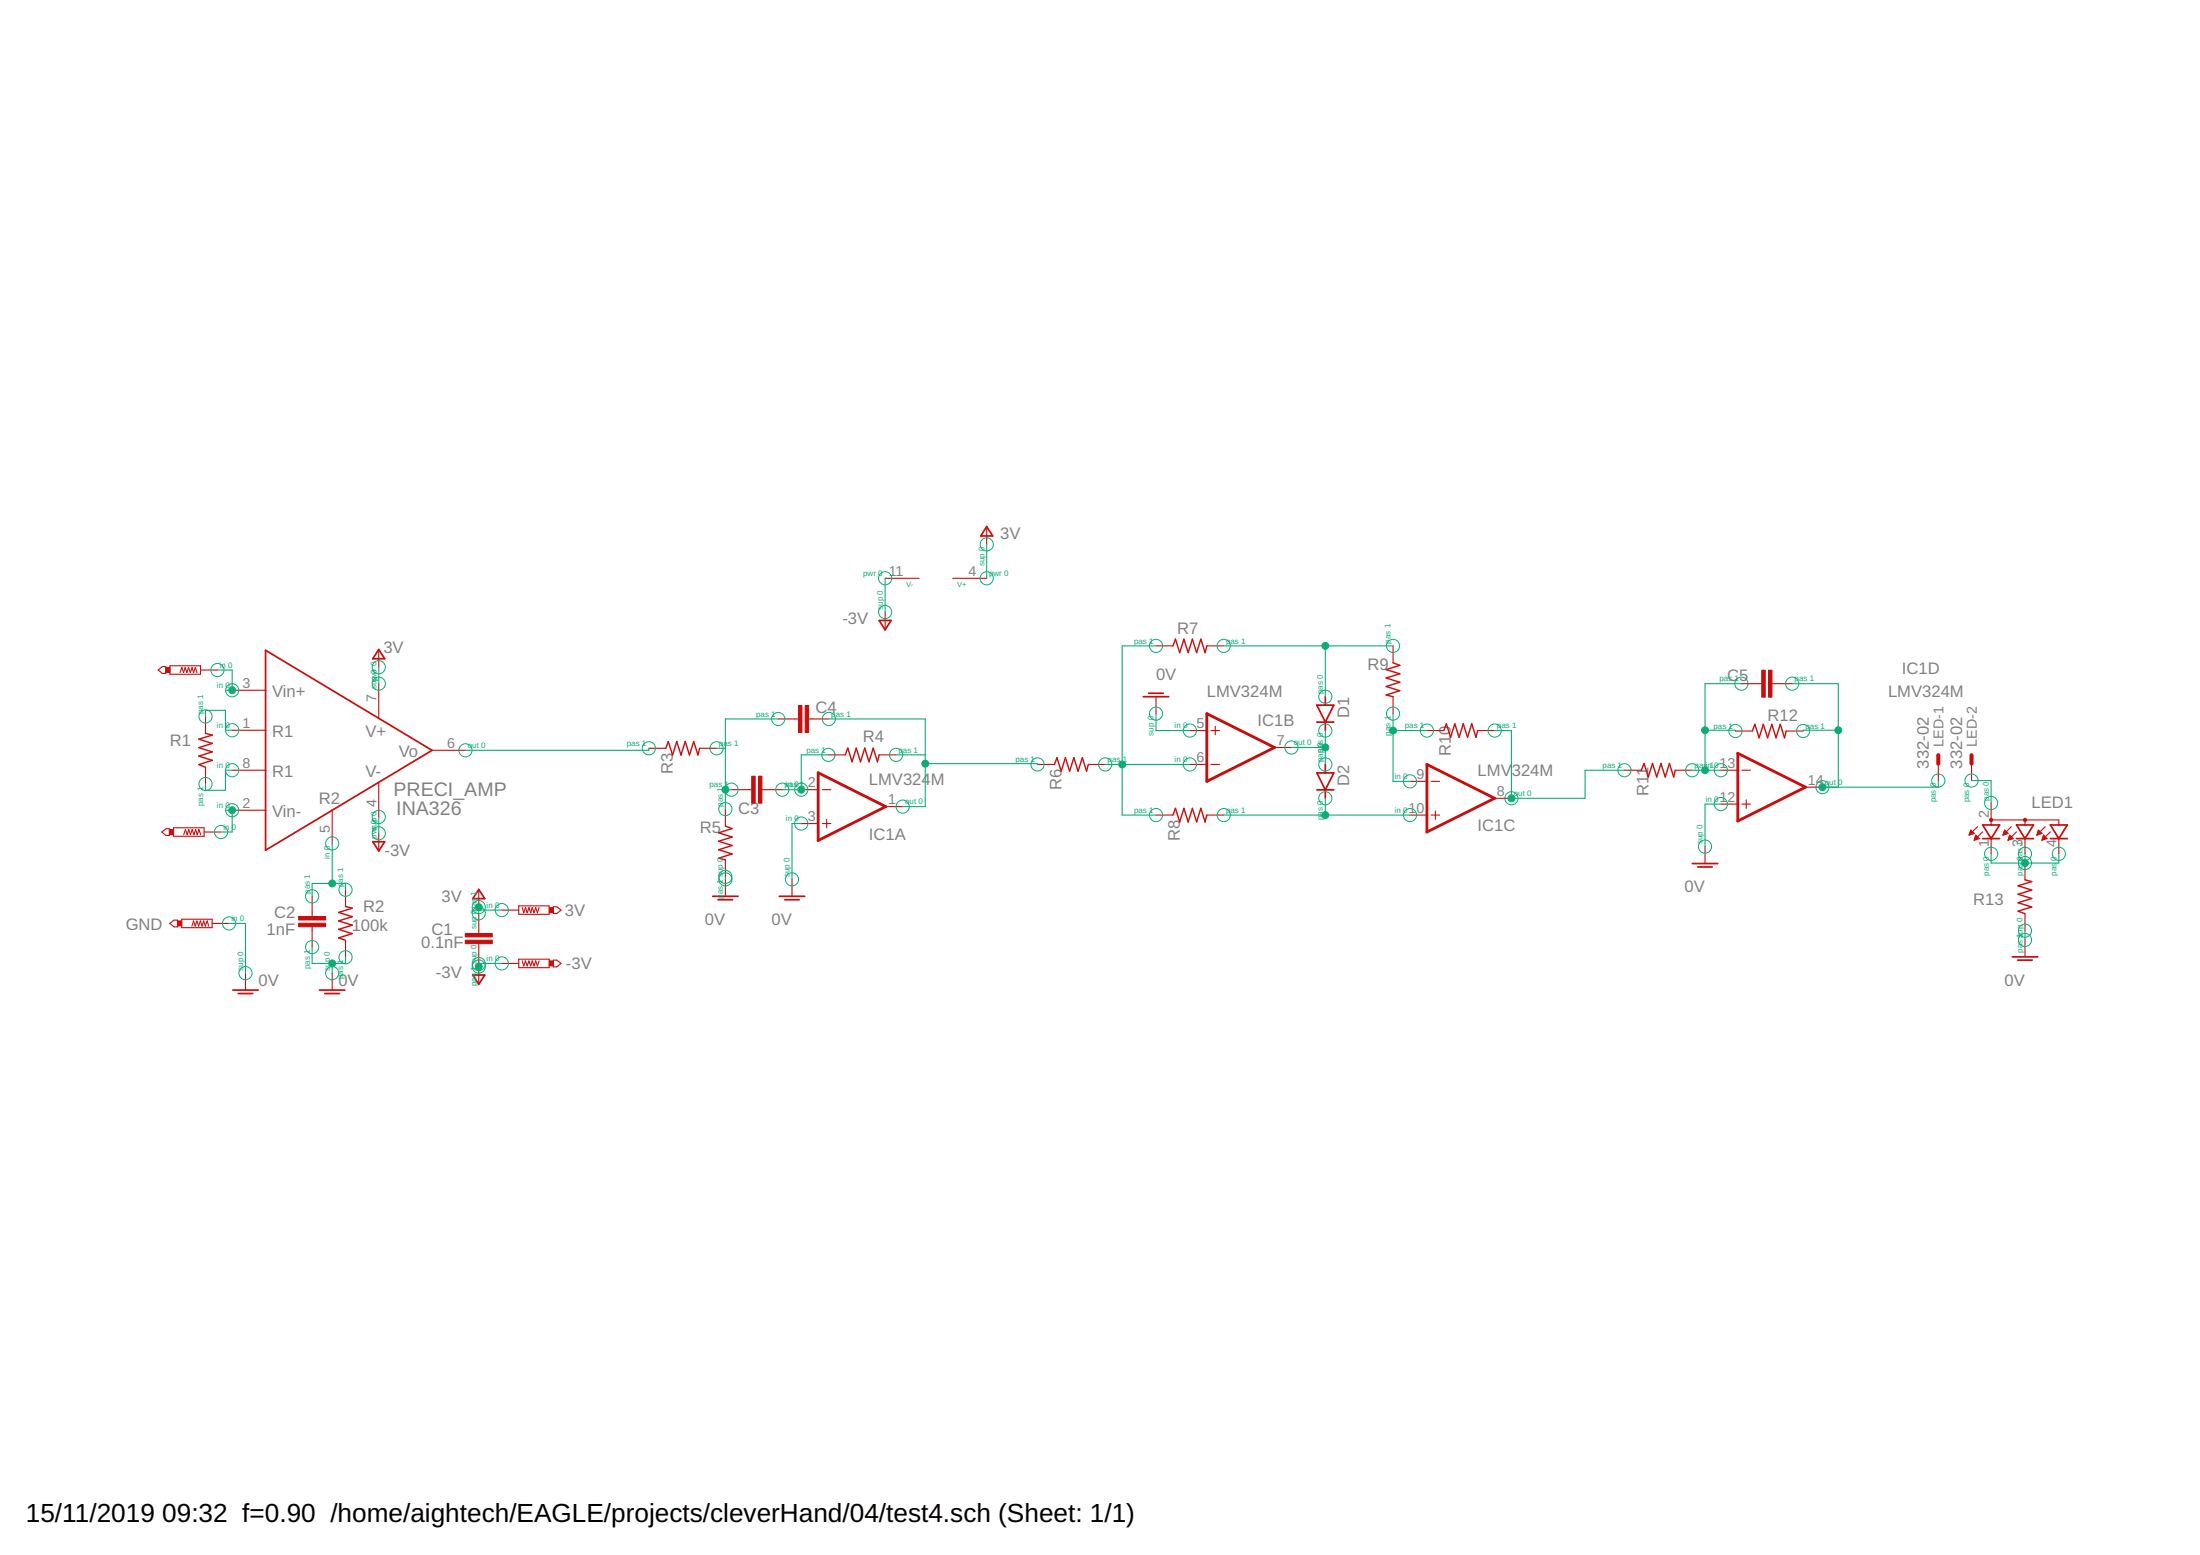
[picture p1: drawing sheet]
<svg xmlns="http://www.w3.org/2000/svg" width="297mm" height="210mm" viewBox="0 0 297 210" stroke-linecap="round" stroke-linejoin="round" font-family="sans-serif">
<g fill="none" stroke="#c90d0c" stroke-width=".15">
<path d="M119.5 78.1h4.6M128.7 78.1h4.5M133.2 71.2v2.3M21.4 90.4l.5-.4h.5v.9h-.5zM22.9 89.9h4.2v1.1h-4.2zM24.3 90.8l.3-.7 .2 .7 .2-.7 .2 .7 .3-.7 .2 .7 .2-.7 .2 .7 .3-.7 .2 .7M27.1 90.4h2.3M27.7 96.7v2.3M31.3 93.2h4.6M31.3 98.6h4.6M51.1 87.8v2.3M51.1 92.3v4.6"/>
<path d="M105.1 97h2.7M109.2 97h2.7M119.5 82.6v2.3M156.1 87.2h2.3M156.1 94v2.3M160.7 98.6h2.2M162.9 87.2h2.3M163.5 98.6h1.2M164.1 98v1.2M188.1 87.2v2.3M188.1 94v2.3M192.7 98.6h2.2"/>
<path d="M199.5 98.6h2.3M234.3 98.7h2.3M235.1 92.3h2.8M239.2 92.3h2.8M241.2 98.7h2.3M21.8 112.3l.6-.4h.5v.9h-.5zM23.4 111.7h4.2v1.2h-4.2zM24.8 112.7l.2-.7 .3 .7 .2-.7 .2 .7 .3-.7 .2 .7 .2-.7 .2 .7 .3-.7 .2 .7M27.6 112.3h2.2M27.7 103.6v2.2M31.3 104h4.6M31.3 109.4h4.6"/>
<path d="M44.9 109.3v4.6M51.1 105.7v4.6M51.1 112.5v2.3M58.3 101.3h4.5M87.6 101h2.3M94.5 101h2.3M97.9 109.2v2.3M97.9 116.1v2.3M97.9 118.7v2.3M98.8 106.6h2.7M102.9 106.6h2.7M106.9 118.7v2.3"/>
<path d="M108.2 111.2h2.3M108.2 106.6h2.3M111 111.2h1.2M111 106.6h1.2M111.6 110.6v1.1M111.8 101.9h2.3M118.7 101.9h2.3M119.6 108.9h2.3M140.1 103.2h2.3M146.9 103.2h2.3M156.1 110h2.3M160.7 103.2h2.2"/>
<path d="M162.9 110h2.3M163.5 103.2h1.2M172.1 100.9h2.3M190.4 110h2.3M190.4 105.5h2.3M193.2 110h1.2M193.2 105.5h1.2M193.8 109.5v1.1M201.8 107.8h2.3M219.3 104h2.3M226.2 104h2.3M230.2 114.3v2.3"/>
<path d="M232.3 104h2.3M232.3 108.5h2.3M235.2 104h1.1M235.2 108.5h1.1M235.8 108v1.1M243.8 106.3h2.3M261.7 103.1v2.3M265.9 112.7h.1M265.9 112.6h.5M266 112.5h.5M266 112.4h.4M266 112.2h.3"/>
<path d="M266.1 112.1h.1M266.1 112.1l.5 .4-.7 .2zM266.2 103.1v2.3M266.6 113.4h.1M266.6 113.3h.3M266.6 113.2h.6M266.7 113.1h.4M266.7 113h.3M266.7 112.9h.2M266.8 112.8h.1M266.8 112.7l.4 .5-.6 .2zM267 111.6l-.8 .8"/>
<path d="M267.7 112.3l-.8 .8M268.8 110.7h9.2v.7M268.8 108.4v3M268.8 113v2.3M270.4 112.7h.2M270.5 112.6h.4M270.5 112.5h.6M270.6 112.4h.4M270.6 112.2h.2M270.6 112.1h.1M270.7 112.1l.4 .4-.7 .2zM271.1 113.4h.1"/>
<path d="M271.1 113.3h.4M271.2 113.2h.6M271.2 113.1h.5M271.3 113h.3M271.3 112.9h.2M271.3 112.8h.1M271.3 112.7l.5 .5-.7 .2zM271.6 111.6l-.8 .8M272.3 112.3l-.8 .8M273.4 110.7v.7M273.4 113v2.3M273.4 116.5v2.3"/>
<path d="M275 112.7h.2M275.1 112.6h.4M275.1 112.5h.5M275.1 112.4h.4M275.2 112.2h.2M275.2 112.1h.1M275.2 112.1l.5 .4-.7 .2zM275.7 113.4h.1M275.7 113.3h.3M275.8 113.2h.6M275.8 113.1h.5M275.8 113h.4"/>
<path d="M275.9 112.9h.2M275.9 112.7l.5 .5-.7 .2zM275.9 112.8h.1M276.1 111.6l-.8 .8M276.8 112.3l-.8 .8M278 113v2.3M22.9 124.7l.6-.5h.5v.9h-.5zM24.5 124.1h4.1v1.1h-4.1zM25.9 125l.2-.7 .3 .7 .2-.7 .2 .7 .3-.7 .2 .7 .2-.7 .2 .7 .3-.7 .2 .7M28.6 124.7h2.3M33.1 131.4v2.2M42.1 121v2.7"/>
<path d="M42.1 125.1v2.7M44.9 131.4v2.2M46.7 120.1v2.3M46.7 126.9v2.3M64.6 120.2v2.2M64.6 123.3v2.7M64.6 127.4v2.7M64.6 130.5v2.3M67.8 122.9h2.2M67.8 130h2.2M70 122.3h4.1v1.1h-4.1zM70 129.5h4.1v1.1h-4.1z"/>
<path d="M70.5 122.5l.2 .7 .3-.7 .2 .7 .2-.7 .2 .7 .3-.7 .2 .7 .2-.7 .3 .7 .2-.7M70.5 129.7l.2 .7 .3-.7 .2 .7 .2-.7 .2 .7 .3-.7 .2 .7 .2-.7 .3 .7 .2-.7M74.7 122.4h.5l.6 .5-.6 .4h-.5zM74.7 129.6h.5l.6 .4-.6 .5h-.5zM273.4 123.3v2.3M273.4 126.9v2.3"/>
</g>
<g fill="none" stroke="#c90d0c" stroke-width=".23">
<path d="M133.2 71.1l.8 1.2h-1.6zM35.9 87.8l22.4 13.5-22.4 13.5zM51.1 87.7l.8 1.2h-1.6zM118.7 83.8h1.6l-.8 1.2zM154.4 94h3.4M155.1 93.6h2M177.8 95.2h2.3l-1.2 2.3zM177.8 97.5h2.3M178.9 94v1.2M178.9 97.5v1.1M50.3 113.6h1.6l-.8 1.3zM177.8 104.3h2.3l-1.2 2.3z"/>
<path d="M177.8 106.6h2.3M178.9 103.2v1.1M178.9 106.6v1.2M228.5 116.6h3.4M229.2 117h2M267.7 113.2h2.3M267.7 111.4h2.3l-1.2 1.8zM272.3 113.2h2.3M272.3 111.4h2.3l-1.2 1.8zM276.8 111.4h2.3l-1.1 1.8zM276.8 113.2h2.3M31.4 133.6h3.5"/>
<path d="M32.2 134.1h1.9M43.1 133.6h3.5M43.9 134.1h1.9M63.8 131.6h1.6l-.8 1.3zM64.6 120.1l.8 1.2h-1.6zM96.2 121h3.5M96.9 121.5h2M105.2 121h3.4M106 121.5h1.9M271.7 129.2h3.4M272.4 129.6h2"/>
<circle cx="268.8" cy="110.7" r=".17"/>
<circle cx="273.4" cy="110.7" r=".17"/>
</g>
<g fill="none" stroke="#c90d0c" stroke-width=".19">
<path d="M27.7 99l1 .2-1.9 .6 1.9 .6-1.9 .5 1.9 .6-1.9 .6 1.9 .5-1.9 .6 .9 .4M158.4 87.2l.3-.9 .6 1.8 .6-1.8 .5 1.8 .6-1.8 .6 1.8 .5-1.8 .6 1.8 .2-.9M188.1 89.5l.9 .3-1.8 .6 1.8 .6-1.8 .5 1.8 .6-1.8 .6 1.8 .5-1.8 .6 .9 .2M194.9 98.6l.4-.9 .6 1.8 .5-1.8 .6 1.8 .6-1.8 .5 1.8 .6-1.8 .6 1.8 .2-.9M236.6 98.7l.3-.9 .6 1.8 .6-1.8 .6 1.8 .5-1.8 .6 1.8 .6-1.8 .5 1.8 .3-.9M89.9 101l.3-.9 .6 1.8 .6-1.8 .5 1.8 .6-1.8 .6 1.8 .6-1.8 .5 1.8 .3-.9M97.9 111.5l.9 .3-1.8 .6 1.8 .6-1.8 .6 1.8 .5-1.8 .6 1.8 .6-1.8 .5 .9 .3M114.1 101.9l.4-.9 .5 1.8 .6-1.8 .6 1.8 .6-1.8 .5 1.8 .6-1.8 .6 1.8 .2-.9M142.4 103.2l.3-.9 .6 1.8 .5-1.8 .6 1.8 .6-1.8 .6 1.8 .5-1.8 .6 1.8 .2-.9M158.4 110l.3-.9 .6 1.9 .6-1.9 .5 1.9 .6-1.9 .6 1.9 .5-1.9 .6 1.9 .2-1M221.6 104l.4-.9 .5 1.8 .6-1.8 .6 1.8 .6-1.8 .5 1.8 .6-1.8 .6 1.8 .2-.9M273.4 118.8l.9 .2-1.8 .6 1.8 .5-1.8 .6 1.8 .6-1.8 .6 1.8 .5-1.8 .6 .9 .3"/>
<path d="M46.7 122.4l.9 .2-1.9 .6 1.9 .5-1.9 .6 1.9 .6-1.9 .6 1.9 .5-1.9 .6 1 .3"/>
</g>
<g fill="#c90d0c" stroke="#c90d0c" stroke-width=".14">
<path d="M62.8 126.9h3.7v.5h-3.7z"/>
<path d="M62.8 126h3.7v.5h-3.7z"/>
<path d="M40.3 123.7h3.7v.5h-3.7z"/>
<path d="M40.3 124.6h3.7v.5h-3.7z"/>
<path d="M101.5 104.8h.5v3.6h-.5z"/>
<path d="M102.4 104.8h.5v3.6h-.5z"/>
<path d="M107.8 95.2h.5v3.7h-.5z"/>
<path d="M108.7 95.2h.5v3.7h-.5z"/>
<path d="M238.8 90.5h.4v3.6h-.4z"/>
<path d="M237.9 90.5h.4v3.6h-.4z"/>
<path d="M22.4 90.1h.5v.7h-.5z"/>
<path d="M22.9 112h.5v.6h-.5z"/>
<path d="M24 124.3h.5v.7h-.5z"/>
<path d="M74.2 122.5h.5v.7h-.5z"/>
<path d="M74.2 129.7h.5v.7h-.5z"/>
</g>
<path d="M162.9 96.3l9.2 4.6-9.2 4.6zM110.5 104.3l9.1 4.6-9.1 4.6zM192.7 103.2l9.1 4.6-9.1 4.5zM234.6 101.7l9.2 4.6-9.2 4.5z" fill="none" stroke="#c90d0c" stroke-width=".38"/>
<path d="M261.7 101.9v1.2M266.2 101.9v1.2" fill="none" stroke="#c90d0c" stroke-width=".55"/>
<g fill="none" stroke="#0dab76" stroke-width=".14">
<circle cx="119.5" cy="78.1" r=".89"/>
<circle cx="133.2" cy="78.1" r=".89"/>
<circle cx="133.2" cy="73.5" r=".89"/>
<circle cx="27.7" cy="96.7" r=".89"/>
<circle cx="29.4" cy="90.4" r=".89"/>
<circle cx="31.3" cy="93.2" r=".89"/>
<circle cx="31.3" cy="98.6" r=".89"/>
<circle cx="51.1" cy="90.1" r=".89"/>
<circle cx="51.1" cy="92.3" r=".89"/>
<circle cx="105.1" cy="97" r=".89"/>
<circle cx="111.9" cy="97" r=".89"/>
<circle cx="119.5" cy="82.6" r=".89"/>
<circle cx="156.1" cy="87.2" r=".89"/>
<circle cx="156.1" cy="96.3" r=".89"/>
<circle cx="160.7" cy="98.6" r=".89"/>
<circle cx="165.2" cy="87.2" r=".89"/>
<circle cx="178.9" cy="98.6" r=".89"/>
<circle cx="178.9" cy="94" r=".89"/>
<circle cx="188.1" cy="87.2" r=".89"/>
<circle cx="188.1" cy="96.3" r=".89"/>
<circle cx="192.7" cy="98.6" r=".89"/>
<circle cx="201.8" cy="98.6" r=".89"/>
<circle cx="234.3" cy="98.7" r=".89"/>
<circle cx="235.1" cy="92.3" r=".89"/>
<circle cx="242" cy="92.3" r=".89"/>
<circle cx="243.5" cy="98.7" r=".89"/>
<circle cx="27.7" cy="105.8" r=".89"/>
<circle cx="29.8" cy="112.3" r=".89"/>
<circle cx="31.3" cy="109.4" r=".89"/>
<circle cx="31.3" cy="104" r=".89"/>
<circle cx="44.9" cy="113.9" r=".89"/>
<circle cx="51.1" cy="110.3" r=".89"/>
<circle cx="51.1" cy="112.5" r=".89"/>
<circle cx="62.8" cy="101.3" r=".89"/>
<circle cx="87.6" cy="101" r=".89"/>
<circle cx="96.8" cy="101" r=".89"/>
<circle cx="97.9" cy="118.7" r=".89"/>
<circle cx="97.9" cy="109.2" r=".89"/>
<circle cx="97.9" cy="118.4" r=".89"/>
<circle cx="98.8" cy="106.6" r=".89"/>
<circle cx="105.6" cy="106.6" r=".89"/>
<circle cx="106.9" cy="118.7" r=".89"/>
<circle cx="108.2" cy="106.6" r=".89"/>
<circle cx="108.2" cy="111.2" r=".89"/>
<circle cx="111.8" cy="101.9" r=".89"/>
<circle cx="121" cy="101.9" r=".89"/>
<circle cx="121.9" cy="108.9" r=".89"/>
<circle cx="140.1" cy="103.2" r=".89"/>
<circle cx="149.2" cy="103.2" r=".89"/>
<circle cx="156.1" cy="110" r=".89"/>
<circle cx="160.7" cy="103.2" r=".89"/>
<circle cx="165.2" cy="110" r=".89"/>
<circle cx="174.4" cy="100.9" r=".89"/>
<circle cx="178.9" cy="107.8" r=".89"/>
<circle cx="178.9" cy="103.2" r=".89"/>
<circle cx="190.4" cy="110" r=".89"/>
<circle cx="190.4" cy="105.5" r=".89"/>
<circle cx="204.1" cy="107.8" r=".89"/>
<circle cx="219.3" cy="104" r=".89"/>
<circle cx="228.5" cy="104" r=".89"/>
<circle cx="230.2" cy="114.3" r=".89"/>
<circle cx="232.3" cy="104" r=".89"/>
<circle cx="232.3" cy="108.5" r=".89"/>
<circle cx="246.1" cy="106.3" r=".89"/>
<circle cx="261.7" cy="105.4" r=".89"/>
<circle cx="266.2" cy="105.4" r=".89"/>
<circle cx="268.8" cy="108.4" r=".89"/>
<circle cx="268.8" cy="115.3" r=".89"/>
<circle cx="273.4" cy="115.3" r=".89"/>
<circle cx="273.4" cy="116.5" r=".89"/>
<circle cx="278" cy="115.3" r=".89"/>
<circle cx="30.9" cy="124.7" r=".89"/>
<circle cx="33.1" cy="131.4" r=".89"/>
<circle cx="42.1" cy="127.8" r=".89"/>
<circle cx="42.1" cy="121" r=".89"/>
<circle cx="44.9" cy="131.4" r=".89"/>
<circle cx="46.7" cy="120.1" r=".89"/>
<circle cx="46.7" cy="129.2" r=".89"/>
<circle cx="64.6" cy="130.5" r=".89"/>
<circle cx="64.6" cy="130.1" r=".89"/>
<circle cx="64.6" cy="123.3" r=".89"/>
<circle cx="64.6" cy="122.4" r=".89"/>
<circle cx="67.8" cy="130" r=".89"/>
<circle cx="67.8" cy="122.9" r=".89"/>
<circle cx="273.4" cy="125.6" r=".89"/>
<circle cx="273.4" cy="126.9" r=".89"/>
</g>
<g fill="none" stroke="#0dab76" stroke-width=".15">
<path d="M119.5 78.1v4.5M133.2 73.5v4.6M27.7 96.7v-.8h2.7v2.7h.9M29.4 90.4h1.9v2.8h-.8M51.1 90.1v2.2M105.1 97h-7.2v12.2M111.9 97h13v11.9h-3M156.1 96.3v2.3h4.6M156.1 87.2h-4.6v22.8h4.6M165.2 87.2h22.9M178.9 87.2v6.8M178.9 98.6v4.6"/>
<path d="M188.1 98.6h4.6M188.1 96.3v9.2h2.3M201.8 98.6h2.3v9.2h9.9v-3.8h5.3M230.2 98.6h4.1v.1M235.1 92.3h-4.9v11.7M242 92.3h6.2v14M248.2 98.6h-4.7v.1M30.5 109.4h.8v2.9h-1.5M31.3 104h-.9v2.7h-2.7v-.9M44.9 113.9v5.4M51.1 110.3v2.2M87.6 101v.3h-24.8"/>
<path d="M96.8 101h1.1M97.9 118.4v.3M97.9 106.6h.9M108.2 111.2h-1.3v7.5M111.8 101.9h-3.6v4.7h-2.6M121 101.9h3.9M124.9 103.1h15.2v.1M149.2 103.2h11.5M165.2 110h25.2M174.4 100.9h4.5M178.9 107.8v2.2M228.5 104h3.8"/>
<path d="M232.3 108.5h-2.1v5.8M261.7 105.4v.9h-15.6M266.2 105.4h2.6v3M268.8 115.3v1.2h9.2v-1.2M273.4 115.3v1.2M30.9 124.7h2.2v6.7M42.1 127.8v2.2h4.6v-.8M44.9 130v1.4M46.7 120.1v-.8h-4.6v1.7M64.6 122.4v.9M64.6 122.9h3.2M67.8 130h-3.2v.5"/>
<path d="M273.4 125.6v1.3"/>
</g>
<g fill="#0dab76" stroke="#0dab76" stroke-width=".14">
<circle cx="44.9" cy="130" r=".47"/>
<circle cx="64.6" cy="130.5" r=".47"/>
<circle cx="64.6" cy="122.4" r=".47"/>
<circle cx="151.5" cy="103.2" r=".47"/>
<circle cx="178.9" cy="100.9" r=".47"/>
<circle cx="178.9" cy="87.2" r=".47"/>
<circle cx="178.9" cy="110" r=".47"/>
<circle cx="188.1" cy="98.6" r=".47"/>
<circle cx="204.1" cy="107.8" r=".47"/>
<circle cx="44.9" cy="119.3" r=".47"/>
<circle cx="31.3" cy="93.2" r=".47"/>
<circle cx="31.3" cy="109.4" r=".47"/>
<circle cx="97.9" cy="106.6" r=".47"/>
<circle cx="108.2" cy="106.6" r=".47"/>
<circle cx="124.9" cy="103.1" r=".47"/>
<circle cx="230.2" cy="104" r=".47"/>
<circle cx="230.2" cy="98.6" r=".47"/>
<circle cx="246.1" cy="106.3" r=".47"/>
<circle cx="248.2" cy="98.6" r=".47"/>
<circle cx="273.4" cy="116.5" r=".47"/>
</g>
<g font-size="3.5">
<text x="3.5" y="205.4">15/11/2019</text>
<text x="21.9" y="205.4">09:32 f=0.90 /home/aightech/EAGLE/projects/cleverHand/04/test4.sch (Sheet: 1/1)</text>
</g>
<g font-size="2.6" fill="#808080">
<text x="53.1" y="107.5">PRECI_AMP</text>
<text x="53.5" y="110">INA326</text>
</g>
<g font-size="2.2" fill="#808080">
<text x="135" y="72.8">3V</text>
<text x="51.8" y="88.2">3V</text>
<text x="113.7" y="84.2">-3V</text>
<text x="158.9" y="85.6">R7</text>
<text x="36.7" y="94.1">Vin+</text>
<text x="156.1" y="91.8">0V</text>
<text x="162.9" y="94">LMV324M</text>
<text x="184.7" y="90.4">R9</text>
<text x="233.2" y="91.9">C5</text>
<text x="254.9" y="94">LMV324M</text>
<text x="256.8" y="90.9">IC1D</text>
<text x="22.9" y="100.6">R1</text>
<text x="36.7" y="99.5">R1</text>
<text x="49.3" y="99.5">V+</text>
<text x="110.1" y="96.3">C4</text>
<text x="116.5" y="100.1">R4</text>
<text x="169.8" y="98">IC1B</text>
<text x="182.1" y="96.9" transform="rotate(-90 182.1 96.9)">D1</text>
<text x="238.6" y="97.4">R12</text>
<text x="36.7" y="104.9">R1</text>
<text x="49.3" y="104.9">V-</text>
<text x="53.8" y="102.2">Vo</text>
<text x="90.8" y="104.4" transform="rotate(-90 90.8 104.4)">R3</text>
<text x="117.3" y="105.9">LMV324M</text>
<text x="143.3" y="106.6" transform="rotate(-90 143.3 106.6)">R6</text>
<text x="182.1" y="106" transform="rotate(-90 182.1 106)">D2</text>
<text x="195.9" y="102" transform="rotate(-90 195.9 102)">R10</text>
<text x="199.5" y="104.8">LMV</text>
<text x="204.1" y="104.8">324M</text>
<text x="222.6" y="107.4" transform="rotate(-90 222.6 107.4)">R11</text>
<text x="260.4" y="103.8" transform="rotate(-90 260.4 103.8)">332-02</text>
<text x="264.9" y="103.8" transform="rotate(-90 264.9 103.8)">332-02</text>
<text x="36.7" y="110.3">Vin-</text>
<text x="43" y="108.5">R2</text>
<text x="94.5" y="112.4">R5</text>
<text x="99.6" y="109.9">C3</text>
<text x="117.3" y="113.3">IC1A</text>
<text x="159.3" y="113.5" transform="rotate(-90 159.3 113.5)">R8</text>
<text x="199.5" y="112.2">IC1C</text>
<text x="274.3" y="109.1">LED1</text>
<text x="51.9" y="115.6">-3V</text>
<text x="17" y="125.5">GND</text>
<text x="37" y="123.9">C2</text>
<text x="47.5" y="125.7">100k</text>
<text x="49" y="123.1">R2</text>
<text x="59.6" y="121.8">3V</text>
<text x="76.3" y="123.6">3V</text>
<text x="95.2" y="124.9">0V</text>
<text x="104.2" y="124.9">0V</text>
<text x="227.5" y="120.5">0V</text>
<text x="266.4" y="122.2">R13</text>
<text x="36" y="126.2">1nF</text>
<text x="56.9" y="127.9">0.1nF</text>
<text x="58.3" y="126.2">C1</text>
<text x="76.4" y="130.8">-3V</text>
<text x="34.9" y="133">0V</text>
<text x="45.7" y="133">0V</text>
<text x="58.9" y="132.1">-3V</text>
<text x="270.6" y="133">0V</text>
</g>
<g font-size="1.9" fill="#808080">
<text x="120" y="77.7">11</text>
<text x="130.8" y="77.7">4</text>
<text x="32.7" y="92.9">3</text>
<text x="50.8" y="94.7" transform="rotate(-90 50.8 94.7)">7</text>
<text x="32.7" y="98.3">1</text>
<text x="60.4" y="101">6</text>
<text x="161.5" y="98.3">5</text>
<text x="172.4" y="100.6">7</text>
<text x="262.4" y="100.8" transform="rotate(-90 262.4 100.8)">LED-1</text>
<text x="266.9" y="100.8" transform="rotate(-90 266.9 100.8)">LED-2</text>
<text x="32.7" y="103.7">8</text>
<text x="109.1" y="106.3">2</text>
<text x="161.5" y="102.9">6</text>
<text x="191.3" y="105.1">9</text>
<text x="202.1" y="107.4">8</text>
<text x="232.2" y="103.7">13</text>
<text x="244.1" y="105.9">14</text>
<text x="32.7" y="109">2</text>
<text x="44.5" y="112.5" transform="rotate(-90 44.5 112.5)">5</text>
<text x="50.8" y="108.9" transform="rotate(-90 50.8 108.9)">4</text>
<text x="109.1" y="110.8">3</text>
<text x="119.9" y="108.6">1</text>
<text x="190.2" y="109.7">10</text>
<text x="232.2" y="108.2">12</text>
<text x="268.5" y="110.4" transform="rotate(-90 268.5 110.4)">2</text>
<text x="268.5" y="114.4" transform="rotate(-90 268.5 114.4)">1</text>
<text x="273.1" y="114.4" transform="rotate(-90 273.1 114.4)">3</text>
<text x="277.7" y="114.4" transform="rotate(-90 277.7 114.4)">4</text>
</g>
<g font-size="1.1" fill="#0dab76">
<text x="116.5" y="77.7">pwr 0</text>
<text x="132.9" y="76.5" transform="rotate(-90 132.9 76.5)">sup 0</text>
<text x="133.5" y="77.7">pwr 0</text>
<text x="119.2" y="82.3" transform="rotate(-90 119.2 82.3)">sup 0</text>
<text x="153.1" y="86.9">pas 1</text>
<text x="165.5" y="86.9">pas 1</text>
<text x="187.8" y="86.9" transform="rotate(-90 187.8 86.9)">pas 1</text>
<text x="29.3" y="92.9">in 0</text>
<text x="29.7" y="90.1">in 0</text>
<text x="50.8" y="93" transform="rotate(-90 50.8 93)">supwr 0</text>
<text x="50.8" y="91.9" transform="rotate(-90 50.8 91.9)">p 0</text>
<text x="178.6" y="93.7" transform="rotate(-90 178.6 93.7)">pas 0</text>
<text x="232.2" y="92">pas 1</text>
<text x="242.3" y="92">pas 1</text>
<text x="27.4" y="96.4" transform="rotate(-90 27.4 96.4)">pas 1</text>
<text x="29.3" y="98.3">in 0</text>
<text x="63.2" y="101">out 0</text>
<text x="84.6" y="100.7">pas 1</text>
<text x="97.1" y="100.7">pas 1</text>
<text x="102.1" y="96.7">pas 1</text>
<text x="108.9" y="101.6">pas 1</text>
<text x="112.2" y="96.7">pas 1</text>
<text x="121.3" y="101.6">pas 1</text>
<text x="155.8" y="99.3" transform="rotate(-90 155.8 99.3)">sup 0</text>
<text x="158.6" y="98.3">in 0</text>
<text x="174.7" y="100.6">out 0</text>
<text x="187.8" y="99.3" transform="rotate(-90 187.8 99.3)">pas 1</text>
<text x="189.7" y="98.3">pas 1</text>
<text x="202.1" y="98.3">pas 1</text>
<text x="231.3" y="98.4">pas 1</text>
<text x="243.8" y="98.4">pas 1</text>
<text x="29.3" y="103.7">in 0</text>
<text x="95.8" y="106.3">pas 1</text>
<text x="105.9" y="106.3">pinas01</text>
<text x="137.1" y="102.9">pas 1</text>
<text x="149.5" y="102.9">pas</text>
<text x="151.6" y="102.9">1</text>
<text x="158.6" y="102.9">in 0</text>
<text x="178.6" y="102.9" transform="rotate(-90 178.6 102.9)">paspa0s 0</text>
<text x="188.3" y="105.1">in 0</text>
<text x="204.4" y="107.4">out 0</text>
<text x="216.4" y="103.7">pas 1</text>
<text x="228.8" y="103.7">pasin10</text>
<text x="246.4" y="105.9">out 0</text>
<text x="27.4" y="108.8" transform="rotate(-90 27.4 108.8)">pas 1</text>
<text x="29.3" y="109">in 0</text>
<text x="30.2" y="112">in 0</text>
<text x="50.8" y="113.2" transform="rotate(-90 50.8 113.2)">pwsru0p 0</text>
<text x="97.6" y="108.9" transform="rotate(-90 97.6 108.9)">pas 1</text>
<text x="106.1" y="110.8">in 0</text>
<text x="122.2" y="108.6">out 0</text>
<text x="153.1" y="109.7">pas 1</text>
<text x="165.5" y="109.7">pas 1</text>
<text x="178.6" y="110.7" transform="rotate(-90 178.6 110.7)">pas 0</text>
<text x="188.3" y="109.7">in 0</text>
<text x="229.9" y="114" transform="rotate(-90 229.9 114)">sup 0</text>
<text x="230.3" y="108.2">in 0</text>
<text x="261.4" y="108.3" transform="rotate(-90 261.4 108.3)">pas 0</text>
<text x="265.9" y="108.3" transform="rotate(-90 265.9 108.3)">pas 0</text>
<text x="268.5" y="108.1" transform="rotate(-90 268.5 108.1)">pas 0</text>
<text x="44.5" y="115.9" transform="rotate(-90 44.5 115.9)">in 0</text>
<text x="46.3" y="119.8" transform="rotate(-90 46.3 119.8)">pas 1</text>
<text x="106.6" y="118.4" transform="rotate(-90 106.6 118.4)">sup 0</text>
<text x="268.5" y="118.2" transform="rotate(-90 268.5 118.2)">pas 0</text>
<text x="273.1" y="118.2" transform="rotate(-90 273.1 118.2)">pas</text>
<text x="273.1" y="116.2" transform="rotate(-90 273.1 116.2)">0</text>
<text x="273.1" y="116.2" transform="rotate(-90 273.1 116.2)">pas 1</text>
<text x="277.7" y="118.2" transform="rotate(-90 277.7 118.2)">pas</text>
<text x="277.7" y="116.2" transform="rotate(-90 277.7 116.2)">0</text>
<text x="31.3" y="124.3">in 0</text>
<text x="41.8" y="120.7" transform="rotate(-90 41.8 120.7)">pas 1</text>
<text x="64.3" y="125.4" transform="rotate(-90 64.3 125.4)">sup 0pas 1</text>
<text x="65.7" y="122.5">in 0</text>
<text x="97.6" y="121.3" transform="rotate(-90 97.6 121.3)">p</text>
<text x="97.6" y="120.7" transform="rotate(-90 97.6 120.7)">as 1 sup 0</text>
<text x="32.8" y="131" transform="rotate(-90 32.8 131)">sup 0</text>
<text x="41.8" y="130.8" transform="rotate(-90 41.8 130.8)">pas 1</text>
<text x="44.5" y="131" transform="rotate(-90 44.5 131)">su</text>
<text x="44.5" y="129.9" transform="rotate(-90 44.5 129.9)">p 0</text>
<text x="65.7" y="129.7">in 0</text>
<text x="273.1" y="128.6" transform="rotate(-90 273.1 128.6)">pas 1</text>
<text x="273.1" y="126.6" transform="rotate(-90 273.1 126.6)">sup 0</text>
<text x="46.3" y="132.2" transform="rotate(-90 46.3 132.2)">pas 1</text>
<text x="64.3" y="133.1" transform="rotate(-90 64.3 133.1)">pas 1 sup 0</text>
</g>
<g font-size="1" fill="#0dab76">
<text x="122.4" y="79.2">V-</text>
<text x="129.2" y="79.2">V+</text>
</g>
</svg>
